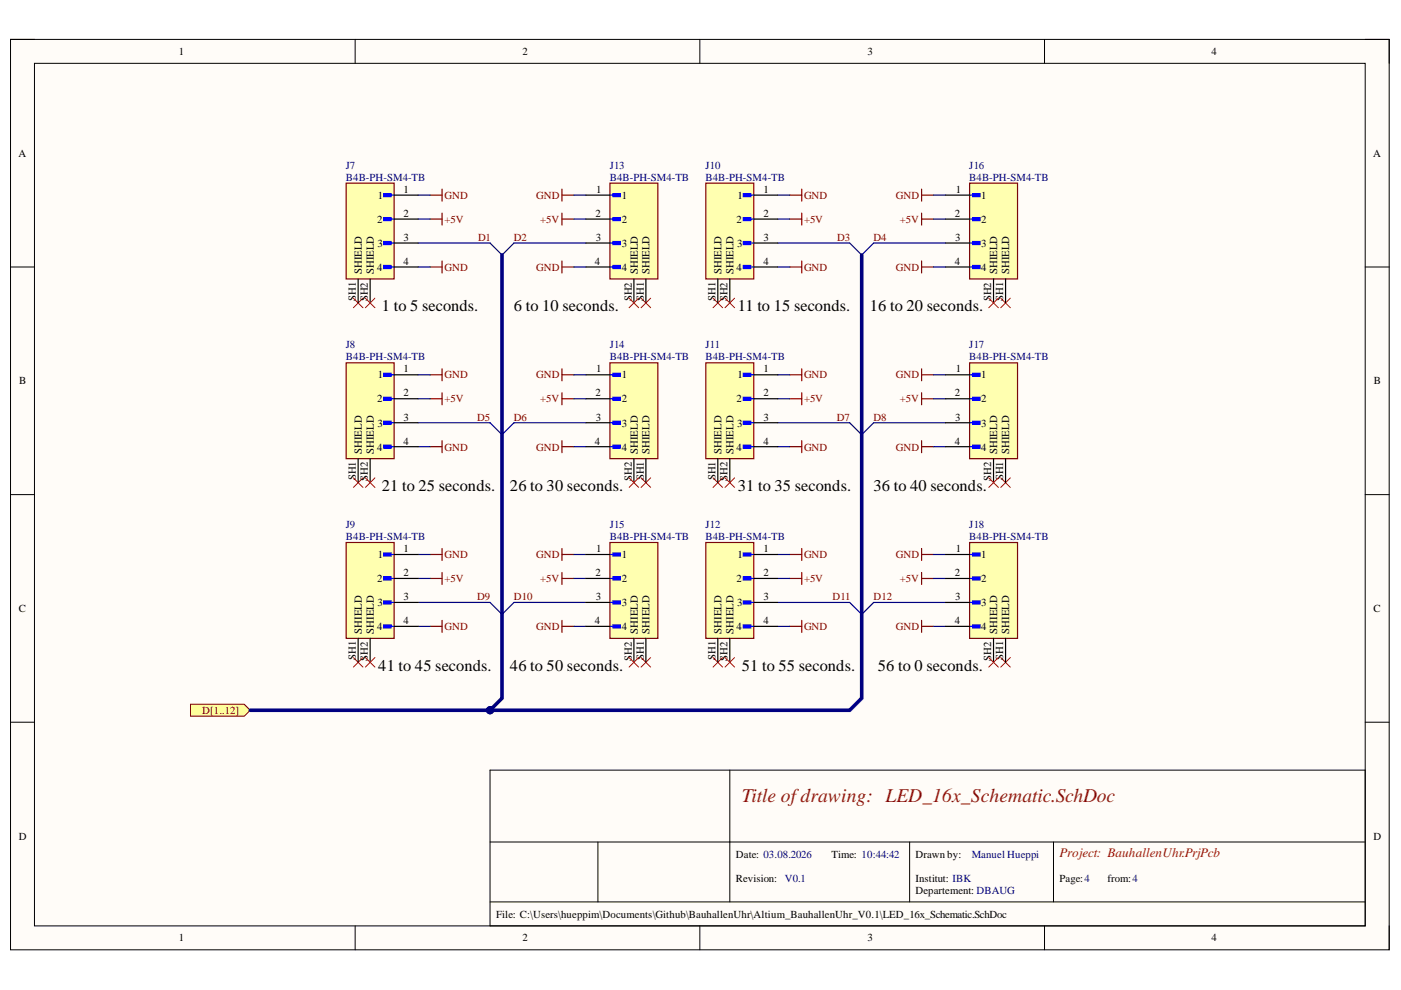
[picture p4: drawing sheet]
<svg xmlns="http://www.w3.org/2000/svg" width="297mm" height="210mm" viewBox="0 0 297 210" stroke-linecap="round" stroke-linejoin="round" font-family="sans-serif">
<path d="M2.2 8.4h292.3v193h-292.3z" fill-rule="evenodd" fill="#fffcf8"/>
<path d="M2.2 8.4h292.3v193h-292.3z" fill="none" stroke="#000" stroke-width=".21"/>
<path d="M7.3 13.4h282.1v182.9h-282.1z" fill-rule="evenodd" fill="#fffcf8"/>
<g fill="none" stroke="#000" stroke-width=".21">
<path d="M2.2 8.3h5.1M7.3 13.4h282.1v182.9h-282.1zM75.3 8.3v5.1M148.4 8.3v5.1M221.5 8.4v5M289.4 8.4h5.1v5M2.2 56.6h5.1M289.4 56.6h5.1M2.2 104.9h5.1M289.4 104.9h5.1M2.2 153.1h5.1M289.4 153.1h5.1"/>
<path d="M103.9 163.3h185.5v33h-185.5zM103.9 178.5h185.5M126.8 178.5v12.7M154.7 163.3v27.9M192.9 178.5v12.7M223.4 178.5v12.7M75.3 196.3v5.1M103.9 191.2h185.5M148.4 196.3v5.1M221.5 196.3v5.1M294.5 196.3v5.1"/>
</g>
<path d="M91.2 41.4h2.5M91.2 46.4h2.5M91.2 56.6h2.5M93.7 40.1v2.5M93.7 45.2v2.5M93.7 55.3v2.6" fill="none" stroke="#800000" stroke-width=".25"/>
<path d="M40.4 149.3h11.4l1.3 1.3-1.3 1.3h-11.4z" fill-rule="evenodd" fill="#ffff80"/>
<path d="M40.4 149.3h11.4l1.3 1.3-1.3 1.3h-11.4z" fill="none" stroke="#800000" stroke-width=".21"/>
<g fill="none" stroke="#800000" stroke-width=".25">
<path d="M119.1 40.1v2.5M119.1 45.2v2.5M119.1 55.3v2.6M119.1 41.4h2.6M119.1 46.4h2.6M119.1 56.6h2.6M167.4 41.4h2.6M167.4 46.4h2.6M167.4 56.6h2.6M170 40.1v2.5M170 45.2v2.5M170 55.3v2.6"/>
<path d="M195.4 41.4h2.5M195.4 46.5h2.5M195.4 56.6h2.5M195.4 40.1v2.5M195.4 45.2v2.5M195.4 55.3v2.6M91.2 79.5h2.5M93.7 78.2v2.5M119.1 78.2v2.5M119.1 79.5h2.6M167.4 79.5h2.6M170 78.2v2.5"/>
<path d="M195.4 78.2v2.5M195.4 79.5h2.5M91.2 84.5h2.5M91.2 94.7h2.5M93.7 83.3v2.5M93.7 93.4v2.6M119.1 83.3v2.5M119.1 93.4v2.6M119.1 84.5h2.6M119.1 94.7h2.6M167.4 84.5h2.6M167.4 94.7h2.6"/>
<path d="M170 83.3v2.5M170 93.4v2.6M195.4 83.3v2.5M195.4 93.4v2.6M195.4 84.6h2.5M195.4 94.7h2.5M91.2 117.6h2.5M93.7 116.3v2.5M119.1 116.3v2.5M119.1 117.6h2.6M167.4 117.6h2.6M170 116.3v2.5"/>
<path d="M195.4 116.3v2.5M195.4 117.6h2.5M91.2 122.6h2.5M91.2 132.8h2.5M93.7 121.4v2.5M93.7 131.5v2.6M119.1 121.4v2.5M119.1 131.5v2.6M119.1 122.6h2.6M119.1 132.8h2.6M167.4 122.6h2.6M167.4 132.8h2.6"/>
<path d="M170 121.4v2.5M170 131.5v2.6M195.4 121.4v2.5M195.4 131.5v2.6M195.4 122.7h2.5M195.4 132.8h2.5"/>
</g>
<g fill="none" stroke="#000080" stroke-width=".25">
<path d="M88.6 51.5h15.3l2.5 2.6 2.6-2.6h15.2M88.6 41.4h2.6M88.6 46.4h2.6M88.6 56.6h2.6M121.7 41.4h2.5M121.7 46.4h2.5M121.7 56.6h2.5M164.9 51.5h15.2l2.6 2.6 2.5-2.6h15.3M164.9 41.4h2.5M164.9 46.4h2.5M164.9 56.6h2.5M197.9 41.4h2.6"/>
<path d="M197.9 46.5h2.6M197.9 56.6h2.6M88.6 79.5h2.6M121.7 79.5h2.5M164.9 79.5h2.5M197.9 79.5h2.6M88.6 89.6h15.3l2.5 2.6 2.6-2.6h15.2M88.6 84.5h2.6M88.6 94.7h2.6M121.7 84.5h2.5M121.7 94.7h2.5M164.9 89.6h15.2l2.6 2.6 2.5-2.6h15.3"/>
<path d="M164.9 84.5h2.5M164.9 94.7h2.5M197.9 84.6h2.6M197.9 94.7h2.6M88.6 117.6h2.6M121.7 117.6h2.5M164.9 117.6h2.5M197.9 117.6h2.6M88.6 127.7h15.3l2.5 2.6 2.6-2.6h15.2M88.6 122.6h2.6M88.6 132.8h2.6M121.7 122.6h2.5"/>
<path d="M121.7 132.8h2.5M164.9 127.7h15.2l2.6 2.6 2.5-2.6h15.3M164.9 122.6h2.5M164.9 132.8h2.5M197.9 122.7h2.6M197.9 132.8h2.6"/>
</g>
<path d="M182.7 54.1v93.9l-2.6 2.6h-127" fill="none" stroke="#000080" stroke-width=".76"/>
<circle cx="103.9" cy="150.6" r=".76" fill="#000080"/>
<circle cx="103.9" cy="150.6" r=".76" fill="none" stroke="#000080" stroke-width=".21"/>
<path d="M106.4 54.1v93.9l-2.5 2.6" fill="none" stroke="#000080" stroke-width=".76"/>
<circle cx="103.9" cy="150.6" r=".76" fill="#000080"/>
<circle cx="103.9" cy="150.6" r=".76" fill="none" stroke="#000080" stroke-width=".21"/>
<path d="M74.9 63.2l2.1 2M77 63.2l-2.1 2M135.9 63.2l2.1 2M138 63.2l-2.1 2" fill="none" stroke="#f00" stroke-width=".21"/>
<path d="M73.4 38.8h10.2v20.3h-10.2z" fill-rule="evenodd" fill="#ffffb0"/>
<path d="M73.4 38.8h10.2v20.3h-10.2z" fill="none" stroke="#800000" stroke-width=".25"/>
<path d="M81.3 41.1h1.6v.6h-1.6z" fill-rule="evenodd" fill="#00f"/>
<path d="M81.3 41.1h1.6v.6h-1.6z" fill="none" stroke="#00f" stroke-width=".25"/>
<path d="M81.3 46.1h1.6v.7h-1.6z" fill-rule="evenodd" fill="#00f"/>
<path d="M81.3 46.1h1.6v.7h-1.6z" fill="none" stroke="#00f" stroke-width=".25"/>
<path d="M81.3 51.2h1.6v.6h-1.6z" fill-rule="evenodd" fill="#00f"/>
<path d="M81.3 51.2h1.6v.6h-1.6z" fill="none" stroke="#00f" stroke-width=".25"/>
<path d="M81.3 56.3h1.6v.6h-1.6z" fill-rule="evenodd" fill="#00f"/>
<path d="M81.3 56.3h1.6v.6h-1.6zM81.7 46.4h1.9M81.7 51.5h1.9M81.7 56.6h1.9M81.7 41.4h1.9" fill="none" stroke="#00f" stroke-width=".25"/>
<path d="M75.9 59.1v5.1M78.5 59.1v5.1M83.6 41.4h5M83.6 46.4h5M83.6 51.5h5M83.6 56.6h5" fill="none" stroke="#000" stroke-width=".25"/>
<path d="M129.3 38.8h10.2v20.3h-10.2z" fill-rule="evenodd" fill="#ffffb0"/>
<path d="M129.3 38.8h10.2v20.3h-10.2z" fill="none" stroke="#800000" stroke-width=".25"/>
<path d="M130 41.1h1.5v.6h-1.5z" fill-rule="evenodd" fill="#00f"/>
<path d="M130 41.1h1.5v.6h-1.5z" fill="none" stroke="#00f" stroke-width=".25"/>
<path d="M130 46.1h1.5v.7h-1.5z" fill-rule="evenodd" fill="#00f"/>
<path d="M130 46.1h1.5v.7h-1.5z" fill="none" stroke="#00f" stroke-width=".25"/>
<path d="M130 51.2h1.5v.6h-1.5z" fill-rule="evenodd" fill="#00f"/>
<path d="M130 51.2h1.5v.6h-1.5z" fill="none" stroke="#00f" stroke-width=".25"/>
<path d="M130 56.3h1.5v.6h-1.5z" fill-rule="evenodd" fill="#00f"/>
<path d="M129.3 46.4h1.9M129.3 51.5h1.9M129.3 56.6h1.9M129.3 41.4h1.9M130 56.3h1.5v.6h-1.5z" fill="none" stroke="#00f" stroke-width=".25"/>
<path d="M124.2 41.4h5.1M124.2 46.4h5.1M124.2 51.5h5.1M124.2 56.6h5.1M134.4 59.1v5.1M136.9 59.1v5.1" fill="none" stroke="#000" stroke-width=".25"/>
<path d="M77.5 63.2l2 2M79.5 63.2l-2 2M133.4 63.2l2 2M135.4 63.2l-2 2M151.2 63.2l2 2M153.2 63.2l-2 2M212.2 63.2l2 2M214.2 63.2l-2 2" fill="none" stroke="#f00" stroke-width=".21"/>
<path d="M149.6 38.8h10.2v20.3h-10.2z" fill-rule="evenodd" fill="#ffffb0"/>
<path d="M149.6 38.8h10.2v20.3h-10.2z" fill="none" stroke="#800000" stroke-width=".25"/>
<path d="M157.6 41.1h1.6v.6h-1.6z" fill-rule="evenodd" fill="#00f"/>
<path d="M157.6 41.1h1.6v.6h-1.6z" fill="none" stroke="#00f" stroke-width=".25"/>
<path d="M157.6 46.1h1.6v.7h-1.6z" fill-rule="evenodd" fill="#00f"/>
<path d="M157.6 46.1h1.6v.7h-1.6z" fill="none" stroke="#00f" stroke-width=".25"/>
<path d="M157.6 51.2h1.6v.6h-1.6z" fill-rule="evenodd" fill="#00f"/>
<path d="M157.6 51.2h1.6v.6h-1.6z" fill="none" stroke="#00f" stroke-width=".25"/>
<path d="M157.6 56.3h1.6v.6h-1.6z" fill-rule="evenodd" fill="#00f"/>
<path d="M157.6 56.3h1.6v.6h-1.6zM157.9 46.4h1.9M157.9 51.5h1.9M157.9 56.6h1.9M157.9 41.4h1.9" fill="none" stroke="#00f" stroke-width=".25"/>
<path d="M152.2 59.1v5.1M154.7 59.1v5.1M159.8 41.4h5.1M159.8 46.4h5.1M159.8 51.5h5.1M159.8 56.6h5.1" fill="none" stroke="#000" stroke-width=".25"/>
<path d="M205.6 38.8h10.1v20.3h-10.1z" fill-rule="evenodd" fill="#ffffb0"/>
<path d="M205.6 38.8h10.1v20.3h-10.1z" fill="none" stroke="#800000" stroke-width=".25"/>
<path d="M206.2 41.1h1.6v.6h-1.6z" fill-rule="evenodd" fill="#00f"/>
<path d="M206.2 41.1h1.6v.6h-1.6z" fill="none" stroke="#00f" stroke-width=".25"/>
<path d="M206.2 46.1h1.6v.7h-1.6z" fill-rule="evenodd" fill="#00f"/>
<path d="M206.2 46.1h1.6v.7h-1.6z" fill="none" stroke="#00f" stroke-width=".25"/>
<path d="M206.2 51.2h1.6v.6h-1.6z" fill-rule="evenodd" fill="#00f"/>
<path d="M206.2 51.2h1.6v.6h-1.6z" fill="none" stroke="#00f" stroke-width=".25"/>
<path d="M206.2 56.3h1.6v.6h-1.6z" fill-rule="evenodd" fill="#00f"/>
<path d="M205.6 46.5h1.9M205.6 51.5h1.9M205.6 56.6h1.9M205.6 41.4h1.9M206.2 56.3h1.6v.6h-1.6z" fill="none" stroke="#00f" stroke-width=".25"/>
<path d="M200.5 41.4h5.1M200.5 46.5h5.1M200.5 51.5h5.1M200.5 56.6h5.1M210.6 59.1v5.1M213.2 59.1v5.1" fill="none" stroke="#000" stroke-width=".25"/>
<path d="M153.7 63.2l2.1 2M155.8 63.2l-2.1 2M209.6 63.2l2.1 2M211.7 63.2l-2.1 2M151.2 101.3l2 2M153.2 101.3l-2 2M212.2 101.3l2 2M214.2 101.3l-2 2" fill="none" stroke="#f00" stroke-width=".21"/>
<path d="M149.6 76.9h10.2v20.3h-10.2z" fill-rule="evenodd" fill="#ffffb0"/>
<path d="M149.6 76.9h10.2v20.3h-10.2z" fill="none" stroke="#800000" stroke-width=".25"/>
<path d="M157.6 79.2h1.6v.6h-1.6z" fill-rule="evenodd" fill="#00f"/>
<path d="M157.6 79.2h1.6v.6h-1.6z" fill="none" stroke="#00f" stroke-width=".25"/>
<path d="M157.6 84.2h1.6v.7h-1.6z" fill-rule="evenodd" fill="#00f"/>
<path d="M157.6 84.2h1.6v.7h-1.6z" fill="none" stroke="#00f" stroke-width=".25"/>
<path d="M157.6 89.3h1.6v.6h-1.6z" fill-rule="evenodd" fill="#00f"/>
<path d="M157.6 89.3h1.6v.6h-1.6z" fill="none" stroke="#00f" stroke-width=".25"/>
<path d="M157.6 94.4h1.6v.6h-1.6z" fill-rule="evenodd" fill="#00f"/>
<path d="M157.9 79.5h1.9M157.6 94.4h1.6v.6h-1.6zM157.9 84.5h1.9M157.9 89.6h1.9M157.9 94.7h1.9" fill="none" stroke="#00f" stroke-width=".25"/>
<path d="M159.8 79.5h5.1M152.2 97.2v5.1M154.7 97.2v5.1M159.8 84.5h5.1M159.8 89.6h5.1M159.8 94.7h5.1" fill="none" stroke="#000" stroke-width=".25"/>
<path d="M205.6 76.9h10.1v20.4h-10.1z" fill-rule="evenodd" fill="#ffffb0"/>
<path d="M205.6 76.9h10.1v20.4h-10.1z" fill="none" stroke="#800000" stroke-width=".25"/>
<path d="M206.2 79.2h1.6v.6h-1.6z" fill-rule="evenodd" fill="#00f"/>
<path d="M206.2 79.2h1.6v.6h-1.6z" fill="none" stroke="#00f" stroke-width=".25"/>
<path d="M206.2 84.2h1.6v.7h-1.6z" fill-rule="evenodd" fill="#00f"/>
<path d="M206.2 84.2h1.6v.7h-1.6z" fill="none" stroke="#00f" stroke-width=".25"/>
<path d="M206.2 89.3h1.6v.7h-1.6z" fill-rule="evenodd" fill="#00f"/>
<path d="M206.2 89.3h1.6v.7h-1.6z" fill="none" stroke="#00f" stroke-width=".25"/>
<path d="M206.2 94.4h1.6v.6h-1.6z" fill-rule="evenodd" fill="#00f"/>
<path d="M205.6 79.5h1.9M205.6 84.6h1.9M205.6 89.6h1.9M205.6 94.7h1.9M206.2 94.4h1.6v.6h-1.6z" fill="none" stroke="#00f" stroke-width=".25"/>
<path d="M200.5 79.5h5.1M200.5 84.6h5.1M200.5 89.6h5.1M200.5 94.7h5.1M210.6 97.3v5M213.2 97.3v5" fill="none" stroke="#000" stroke-width=".25"/>
<path d="M74.9 101.3l2.1 2M77 101.3l-2.1 2M135.9 101.3l2.1 2M138 101.3l-2.1 2M153.7 101.3l2.1 2M155.8 101.3l-2.1 2M209.6 101.3l2.1 2M211.7 101.3l-2.1 2" fill="none" stroke="#f00" stroke-width=".21"/>
<path d="M73.4 76.9h10.2v20.3h-10.2z" fill-rule="evenodd" fill="#ffffb0"/>
<path d="M73.4 76.9h10.2v20.3h-10.2z" fill="none" stroke="#800000" stroke-width=".25"/>
<path d="M81.3 79.2h1.6v.6h-1.6z" fill-rule="evenodd" fill="#00f"/>
<path d="M81.3 79.2h1.6v.6h-1.6z" fill="none" stroke="#00f" stroke-width=".25"/>
<path d="M81.3 84.2h1.6v.7h-1.6z" fill-rule="evenodd" fill="#00f"/>
<path d="M81.3 84.2h1.6v.7h-1.6z" fill="none" stroke="#00f" stroke-width=".25"/>
<path d="M81.3 89.3h1.6v.6h-1.6z" fill-rule="evenodd" fill="#00f"/>
<path d="M81.3 89.3h1.6v.6h-1.6z" fill="none" stroke="#00f" stroke-width=".25"/>
<path d="M81.3 94.4h1.6v.6h-1.6z" fill-rule="evenodd" fill="#00f"/>
<path d="M81.7 79.5h1.9M81.3 94.4h1.6v.6h-1.6zM81.7 84.5h1.9M81.7 89.6h1.9M81.7 94.7h1.9" fill="none" stroke="#00f" stroke-width=".25"/>
<path d="M83.6 79.5h5M75.9 97.2v5.1M78.5 97.2v5.1M83.6 84.5h5M83.6 89.6h5M83.6 94.7h5" fill="none" stroke="#000" stroke-width=".25"/>
<path d="M129.3 76.9h10.2v20.3h-10.2z" fill-rule="evenodd" fill="#ffffb0"/>
<path d="M129.3 76.9h10.2v20.3h-10.2z" fill="none" stroke="#800000" stroke-width=".25"/>
<path d="M130 79.2h1.5v.6h-1.5z" fill-rule="evenodd" fill="#00f"/>
<path d="M130 79.2h1.5v.6h-1.5z" fill="none" stroke="#00f" stroke-width=".25"/>
<path d="M130 84.2h1.5v.7h-1.5z" fill-rule="evenodd" fill="#00f"/>
<path d="M130 84.2h1.5v.7h-1.5z" fill="none" stroke="#00f" stroke-width=".25"/>
<path d="M130 89.3h1.5v.6h-1.5z" fill-rule="evenodd" fill="#00f"/>
<path d="M130 89.3h1.5v.6h-1.5z" fill="none" stroke="#00f" stroke-width=".25"/>
<path d="M130 94.4h1.5v.6h-1.5z" fill-rule="evenodd" fill="#00f"/>
<path d="M129.3 79.5h1.9M129.3 84.5h1.9M129.3 89.6h1.9M129.3 94.7h1.9M130 94.4h1.5v.6h-1.5z" fill="none" stroke="#00f" stroke-width=".25"/>
<path d="M124.2 79.5h5.1M124.2 84.5h5.1M124.2 89.6h5.1M124.2 94.7h5.1M134.4 97.2v5.1M136.9 97.2v5.1" fill="none" stroke="#000" stroke-width=".25"/>
<path d="M77.5 101.3l2 2M79.5 101.3l-2 2M133.4 101.3l2 2M135.4 101.3l-2 2M74.9 139.4l2.1 2M77 139.4l-2.1 2M135.9 139.4l2.1 2M138 139.4l-2.1 2" fill="none" stroke="#f00" stroke-width=".21"/>
<path d="M73.4 115h10.2v20.3h-10.2z" fill-rule="evenodd" fill="#ffffb0"/>
<path d="M73.4 115h10.2v20.3h-10.2z" fill="none" stroke="#800000" stroke-width=".25"/>
<path d="M81.3 117.2h1.6v.7h-1.6z" fill-rule="evenodd" fill="#00f"/>
<path d="M81.3 117.2h1.6v.7h-1.6z" fill="none" stroke="#00f" stroke-width=".25"/>
<path d="M81.3 122.3h1.6v.7h-1.6z" fill-rule="evenodd" fill="#00f"/>
<path d="M81.3 122.3h1.6v.7h-1.6z" fill="none" stroke="#00f" stroke-width=".25"/>
<path d="M81.3 127.4h1.6v.6h-1.6z" fill-rule="evenodd" fill="#00f"/>
<path d="M81.3 127.4h1.6v.6h-1.6z" fill="none" stroke="#00f" stroke-width=".25"/>
<path d="M81.3 132.5h1.6v.6h-1.6z" fill-rule="evenodd" fill="#00f"/>
<path d="M81.7 117.6h1.9M81.3 132.5h1.6v.6h-1.6zM81.7 122.6h1.9M81.7 127.7h1.9M81.7 132.8h1.9" fill="none" stroke="#00f" stroke-width=".25"/>
<path d="M83.6 117.6h5M75.9 135.3v5.1M78.5 135.3v5.1M83.6 122.6h5M83.6 127.7h5M83.6 132.8h5" fill="none" stroke="#000" stroke-width=".25"/>
<path d="M129.3 115h10.2v20.3h-10.2z" fill-rule="evenodd" fill="#ffffb0"/>
<path d="M129.3 115h10.2v20.3h-10.2z" fill="none" stroke="#800000" stroke-width=".25"/>
<path d="M130 117.2h1.5v.7h-1.5z" fill-rule="evenodd" fill="#00f"/>
<path d="M130 117.2h1.5v.7h-1.5z" fill="none" stroke="#00f" stroke-width=".25"/>
<path d="M130 122.3h1.5v.7h-1.5z" fill-rule="evenodd" fill="#00f"/>
<path d="M130 122.3h1.5v.7h-1.5z" fill="none" stroke="#00f" stroke-width=".25"/>
<path d="M130 127.4h1.5v.6h-1.5z" fill-rule="evenodd" fill="#00f"/>
<path d="M130 127.4h1.5v.6h-1.5z" fill="none" stroke="#00f" stroke-width=".25"/>
<path d="M130 132.5h1.5v.6h-1.5z" fill-rule="evenodd" fill="#00f"/>
<path d="M129.3 117.6h1.9M129.3 122.6h1.9M129.3 127.7h1.9M129.3 132.8h1.9M130 132.5h1.5v.6h-1.5z" fill="none" stroke="#00f" stroke-width=".25"/>
<path d="M124.2 117.6h5.1M124.2 122.6h5.1M124.2 127.7h5.1M124.2 132.8h5.1M134.4 135.3v5.1M136.9 135.3v5.1" fill="none" stroke="#000" stroke-width=".25"/>
<path d="M77.5 139.4l2 2M79.5 139.4l-2 2M133.4 139.4l2 2M135.4 139.4l-2 2M151.2 139.4l2 2M153.2 139.4l-2 2M212.2 139.4l2 2M214.2 139.4l-2 2" fill="none" stroke="#f00" stroke-width=".21"/>
<path d="M149.6 115h10.2v20.3h-10.2z" fill-rule="evenodd" fill="#ffffb0"/>
<path d="M149.6 115h10.2v20.3h-10.2z" fill="none" stroke="#800000" stroke-width=".25"/>
<path d="M157.6 117.2h1.6v.7h-1.6z" fill-rule="evenodd" fill="#00f"/>
<path d="M157.6 117.2h1.6v.7h-1.6z" fill="none" stroke="#00f" stroke-width=".25"/>
<path d="M157.6 122.3h1.6v.7h-1.6z" fill-rule="evenodd" fill="#00f"/>
<path d="M157.6 122.3h1.6v.7h-1.6z" fill="none" stroke="#00f" stroke-width=".25"/>
<path d="M157.6 127.4h1.6v.6h-1.6z" fill-rule="evenodd" fill="#00f"/>
<path d="M157.6 127.4h1.6v.6h-1.6z" fill="none" stroke="#00f" stroke-width=".25"/>
<path d="M157.6 132.5h1.6v.6h-1.6z" fill-rule="evenodd" fill="#00f"/>
<path d="M157.9 117.6h1.9M157.6 132.5h1.6v.6h-1.6zM157.9 122.6h1.9M157.9 127.7h1.9M157.9 132.8h1.9" fill="none" stroke="#00f" stroke-width=".25"/>
<path d="M159.8 117.6h5.1M152.2 135.3v5.1M154.7 135.3v5.1M159.8 122.6h5.1M159.8 127.7h5.1M159.8 132.8h5.1" fill="none" stroke="#000" stroke-width=".25"/>
<path d="M205.6 115h10.1v20.4h-10.1z" fill-rule="evenodd" fill="#ffffb0"/>
<path d="M205.6 115h10.1v20.4h-10.1z" fill="none" stroke="#800000" stroke-width=".25"/>
<path d="M206.2 117.2h1.6v.7h-1.6z" fill-rule="evenodd" fill="#00f"/>
<path d="M206.2 117.2h1.6v.7h-1.6z" fill="none" stroke="#00f" stroke-width=".25"/>
<path d="M206.2 122.3h1.6v.7h-1.6z" fill-rule="evenodd" fill="#00f"/>
<path d="M206.2 122.3h1.6v.7h-1.6z" fill="none" stroke="#00f" stroke-width=".25"/>
<path d="M206.2 127.4h1.6v.7h-1.6z" fill-rule="evenodd" fill="#00f"/>
<path d="M206.2 127.4h1.6v.7h-1.6z" fill="none" stroke="#00f" stroke-width=".25"/>
<path d="M206.2 132.5h1.6v.6h-1.6z" fill-rule="evenodd" fill="#00f"/>
<path d="M205.6 117.6h1.9M205.6 122.7h1.9M205.6 127.7h1.9M205.6 132.8h1.9M206.2 132.5h1.6v.6h-1.6z" fill="none" stroke="#00f" stroke-width=".25"/>
<path d="M200.5 117.6h5.1M200.5 122.7h5.1M200.5 127.7h5.1M200.5 132.8h5.1M210.6 135.4v5M213.2 135.4v5" fill="none" stroke="#000" stroke-width=".25"/>
<path d="M153.7 139.4l2.1 2M155.8 139.4l-2.1 2M209.6 139.4l2.1 2M211.7 139.4l-2.1 2" fill="none" stroke="#f00" stroke-width=".21"/>
<text font-size="4.1" fill="#85200c" x="157.3" y="170">Title ofdrawing: LED_16x_Schematic.SchDoc</text>
<g font-size="3.5">
<text x="81" y="66">1 to 5 seconds.</text>
<text x="109" y="66">6 to 10 seconds.</text>
<text x="156.4" y="66">11 to 15 seconds.</text>
<text x="184.4" y="66">16 to 20 seconds.</text>
<text x="81" y="104.2">21 to 25 seconds.</text>
<text x="108.1" y="104.2">26 to 30 seconds.</text>
<text x="156.4" y="104.2">31 to 35 seconds.</text>
<text x="185.2" y="104.2">36 to 40 seconds.</text>
<text x="80.2" y="142.2">41 to 45 seconds.</text>
<text x="108.1" y="142.2">46 to 50 seconds.</text>
<text x="157.3" y="142.2">51 to 55 seconds.</text>
<text x="186.1" y="142.2">56 to 0 seconds.</text>
</g>
<text font-size="2.8" fill="#a61c00" x="224.6" y="181.8">Project: BauhallenUhr.PrjPcb</text>
<g font-size="2.3">
<text x="37.9" y="11.7">1</text>
<text x="110.7" y="11.7">2</text>
<text x="183.9" y="11.7">3</text>
<text x="256.9" y="11.7">4</text>
<text x="3.9" y="33.3">A</text>
<text x="291.1" y="33.3">A</text>
<text x="85.5" y="40.9">1</text>
<text x="126.4" y="40.9">1</text>
<text x="161.9" y="40.9">1</text>
<text x="202.6" y="40.9">1</text>
<text x="80" y="47.3">2</text>
<text x="80.1" y="42.2">1</text>
<text x="85.5" y="46">2</text>
<text x="126.2" y="46">2</text>
<text x="131.8" y="42.2">1</text>
<text x="131.8" y="47.3">2</text>
<text x="156.2" y="47.3">2</text>
<text x="156.4" y="42.2">1</text>
<text x="161.9" y="46">2</text>
<text x="202.5" y="46">2</text>
<text x="208" y="42.2">1</text>
<text x="208" y="47.3">2</text>
<text x="80" y="52.3">3</text>
<text x="85.5" y="51.1">3</text>
<text x="126.3" y="51.1">3</text>
<text x="131.8" y="52.3">3</text>
<text x="156.3" y="52.3">3</text>
<text x="161.9" y="51.1">3</text>
<text x="202.5" y="51.1">3</text>
<text x="208" y="52.3">3</text>
<text x="76.7" y="58.2" transform="rotate(-90 76.7 58.2)">SHIELD</text>
<text x="79.3" y="58.2" transform="rotate(-90 79.3 58.2)">SHIELD</text>
<text x="80" y="57.4">4</text>
<text x="85.5" y="56.1">4</text>
<text x="126.1" y="56.1">4</text>
<text x="131.8" y="57.4">4</text>
<text x="135.2" y="58.2" transform="rotate(-90 135.2 58.2)">SHIELD</text>
<text x="137.7" y="58.2" transform="rotate(-90 137.7 58.2)">SHIELD</text>
<text x="153" y="58.2" transform="rotate(-90 153 58.2)">SHIELD</text>
<text x="155.5" y="58.2" transform="rotate(-90 155.5 58.2)">SHIELD</text>
<text x="156.2" y="57.4">4</text>
<text x="161.9" y="56.1">4</text>
<text x="202.5" y="56.1">4</text>
<text x="208" y="57.4">4</text>
<text x="211.4" y="58.2" transform="rotate(-90 211.4 58.2)">SHIELD</text>
<text x="214" y="58.2" transform="rotate(-90 214 58.2)">SHIELD</text>
<text x="75.5" y="63.7" transform="rotate(-90 75.5 63.7)">SH1</text>
<text x="78" y="63.9" transform="rotate(-90 78 63.9)">SH2</text>
<text x="133.9" y="63.9" transform="rotate(-90 133.9 63.9)">SH2</text>
<text x="136.5" y="63.7" transform="rotate(-90 136.5 63.7)">SH1</text>
<text x="151.7" y="63.7" transform="rotate(-90 151.7 63.7)">SH1</text>
<text x="154.2" y="63.9" transform="rotate(-90 154.2 63.9)">SH2</text>
<text x="210.2" y="63.9" transform="rotate(-90 210.2 63.9)">SH2</text>
<text x="212.7" y="63.7" transform="rotate(-90 212.7 63.7)">SH1</text>
<text x="4.1" y="81.5">B</text>
<text x="80.1" y="80.2">1</text>
<text x="85.5" y="79">1</text>
<text x="126.4" y="79">1</text>
<text x="131.8" y="80.2">1</text>
<text x="156.4" y="80.2">1</text>
<text x="161.9" y="79">1</text>
<text x="202.6" y="79">1</text>
<text x="208" y="80.2">1</text>
<text x="291.3" y="81.5">B</text>
<text x="80" y="85.3">2</text>
<text x="85.5" y="84">2</text>
<text x="85.5" y="89.2">3</text>
<text x="126.2" y="84">2</text>
<text x="126.3" y="89.2">3</text>
<text x="131.8" y="85.3">2</text>
<text x="156.2" y="85.3">2</text>
<text x="161.9" y="84">2</text>
<text x="161.9" y="89.2">3</text>
<text x="202.5" y="84">2</text>
<text x="202.5" y="89.2">3</text>
<text x="208" y="85.3">2</text>
<text x="80" y="95.5">4</text>
<text x="80" y="90.5">3</text>
<text x="85.5" y="94.3">4</text>
<text x="126.1" y="94.3">4</text>
<text x="131.8" y="90.5">3</text>
<text x="131.8" y="95.5">4</text>
<text x="156.2" y="95.5">4</text>
<text x="156.3" y="90.5">3</text>
<text x="161.9" y="94.3">4</text>
<text x="202.5" y="94.3">4</text>
<text x="208" y="90.5">3</text>
<text x="208" y="95.5">4</text>
<text x="75.5" y="101.8" transform="rotate(-90 75.5 101.8)">SH1</text>
<text x="76.7" y="96.2" transform="rotate(-90 76.7 96.2)">SHIELD</text>
<text x="78" y="102" transform="rotate(-90 78 102)">SH2</text>
<text x="79.3" y="96.2" transform="rotate(-90 79.3 96.2)">SHIELD</text>
<text x="133.9" y="102" transform="rotate(-90 133.9 102)">SH2</text>
<text x="135.2" y="96.2" transform="rotate(-90 135.2 96.2)">SHIELD</text>
<text x="136.5" y="101.8" transform="rotate(-90 136.5 101.8)">SH1</text>
<text x="137.7" y="96.2" transform="rotate(-90 137.7 96.2)">SHIELD</text>
<text x="151.7" y="101.8" transform="rotate(-90 151.7 101.8)">SH1</text>
<text x="153" y="96.2" transform="rotate(-90 153 96.2)">SHIELD</text>
<text x="154.2" y="102" transform="rotate(-90 154.2 102)">SH2</text>
<text x="155.5" y="96.2" transform="rotate(-90 155.5 96.2)">SHIELD</text>
<text x="210.2" y="102" transform="rotate(-90 210.2 102)">SH2</text>
<text x="211.4" y="96.2" transform="rotate(-90 211.4 96.2)">SHIELD</text>
<text x="212.7" y="101.8" transform="rotate(-90 212.7 101.8)">SH1</text>
<text x="214" y="96.2" transform="rotate(-90 214 96.2)">SHIELD</text>
<text x="80.1" y="118.4">1</text>
<text x="85.5" y="117.1">1</text>
<text x="126.4" y="117.1">1</text>
<text x="131.8" y="118.4">1</text>
<text x="156.4" y="118.4">1</text>
<text x="161.9" y="117.1">1</text>
<text x="202.6" y="117.1">1</text>
<text x="208" y="118.4">1</text>
<text x="80" y="123.4">2</text>
<text x="85.5" y="122.2">2</text>
<text x="126.2" y="122.2">2</text>
<text x="131.8" y="123.4">2</text>
<text x="156.2" y="123.4">2</text>
<text x="161.9" y="122.2">2</text>
<text x="202.5" y="122.2">2</text>
<text x="208" y="123.4">2</text>
<text x="4" y="129.8">C</text>
<text x="80" y="128.5">3</text>
<text x="85.5" y="127.2">3</text>
<text x="126.3" y="127.2">3</text>
<text x="131.8" y="128.5">3</text>
<text x="156.3" y="128.5">3</text>
<text x="161.9" y="127.2">3</text>
<text x="202.5" y="127.2">3</text>
<text x="208" y="128.5">3</text>
<text x="291.2" y="129.8">C</text>
<text x="76.7" y="134.3" transform="rotate(-90 76.7 134.3)">SHIELD</text>
<text x="79.3" y="134.3" transform="rotate(-90 79.3 134.3)">SHIELD</text>
<text x="80" y="133.6">4</text>
<text x="85.5" y="132.3">4</text>
<text x="126.1" y="132.3">4</text>
<text x="131.8" y="133.6">4</text>
<text x="135.2" y="134.3" transform="rotate(-90 135.2 134.3)">SHIELD</text>
<text x="137.7" y="134.3" transform="rotate(-90 137.7 134.3)">SHIELD</text>
<text x="153" y="134.3" transform="rotate(-90 153 134.3)">SHIELD</text>
<text x="155.5" y="134.3" transform="rotate(-90 155.5 134.3)">SHIELD</text>
<text x="156.2" y="133.6">4</text>
<text x="161.9" y="132.3">4</text>
<text x="202.5" y="132.3">4</text>
<text x="208" y="133.6">4</text>
<text x="211.4" y="134.3" transform="rotate(-90 211.4 134.3)">SHIELD</text>
<text x="214" y="134.3" transform="rotate(-90 214 134.3)">SHIELD</text>
<text x="75.5" y="139.9" transform="rotate(-90 75.5 139.9)">SH1</text>
<text x="78" y="140.1" transform="rotate(-90 78 140.1)">SH2</text>
<text x="133.9" y="140.1" transform="rotate(-90 133.9 140.1)">SH2</text>
<text x="136.5" y="139.9" transform="rotate(-90 136.5 139.9)">SH1</text>
<text x="151.7" y="139.9" transform="rotate(-90 151.7 139.9)">SH1</text>
<text x="154.2" y="140.1" transform="rotate(-90 154.2 140.1)">SH2</text>
<text x="210.2" y="140.1" transform="rotate(-90 210.2 140.1)">SH2</text>
<text x="212.7" y="139.9" transform="rotate(-90 212.7 139.9)">SH1</text>
<text x="4" y="178">D</text>
<text x="291.2" y="178">D</text>
<text x="156" y="181.9">Date: 03.08.2026</text>
<text x="176.3" y="181.9">Time: 10:44:42</text>
<text x="194.1" y="181.9">Drawn by:</text>
<text x="156" y="186.9">Revision:</text>
<text x="194.1" y="186.9">Institut: IBK</text>
<text x="194.1" y="189.5">Departement: DBAUG</text>
<text x="224.6" y="186.9">Page:4</text>
<text x="234.8" y="186.9">from:4</text>
<text x="105.2" y="194.5">File: C:\Users\hueppim\Documents\Github\BauhallenUhr\Altium_BauhallenUhr_V0.1\LED_16x_Schematic.SchDoc</text>
<text x="37.9" y="199.6">1</text>
<text x="110.7" y="199.6">2</text>
<text x="183.9" y="199.6">3</text>
<text x="256.9" y="199.6">4</text>
</g>
<g font-size="2.3" fill="#000080">
<text x="73.4" y="35.8">J7</text>
<text x="129.3" y="35.8">J13</text>
<text x="149.6" y="35.8">J10</text>
<text x="205.5" y="35.8">J16</text>
<text x="73.4" y="38.4">B4B-PH-SM4-TB</text>
<text x="129.3" y="38.4">B4B-PH-SM4-TB</text>
<text x="149.6" y="38.4">B4B-PH-SM4-TB</text>
<text x="205.5" y="38.4">B4B-PH-SM4-TB</text>
<text x="73.4" y="73.9">J8</text>
<text x="73.4" y="76.4">B4B-PH-SM4-TB</text>
<text x="129.3" y="73.9">J14</text>
<text x="129.3" y="76.4">B4B-PH-SM4-TB</text>
<text x="149.6" y="73.9">J11</text>
<text x="149.6" y="76.4">B4B-PH-SM4-TB</text>
<text x="205.5" y="73.9">J17</text>
<text x="205.5" y="76.4">B4B-PH-SM4-TB</text>
<text x="73.4" y="112">J9</text>
<text x="129.3" y="112">J15</text>
<text x="149.6" y="112">J12</text>
<text x="205.5" y="112">J18</text>
<text x="73.4" y="114.6">B4B-PH-SM4-TB</text>
<text x="129.3" y="114.6">B4B-PH-SM4-TB</text>
<text x="149.6" y="114.6">B4B-PH-SM4-TB</text>
<text x="205.5" y="114.6">B4B-PH-SM4-TB</text>
<text x="206" y="181.9">Manuel Hueppi</text>
<text x="166.4" y="186.9">V0.1</text>
</g>
<g font-size="2.3" fill="#800000">
<text x="94.3" y="42.2">GND</text>
<text x="94.3" y="47.3">+5V</text>
<text x="113.7" y="42.2">GND</text>
<text x="114.6" y="47.3">+5V</text>
<text x="170.5" y="42.2">GND</text>
<text x="170.5" y="47.3">+5V</text>
<text x="189.9" y="42.2">GND</text>
<text x="190.8" y="47.3">+5V</text>
<text x="101.4" y="51.1">D1</text>
<text x="109" y="51.1">D2</text>
<text x="177.5" y="51.1">D3</text>
<text x="185.2" y="51.1">D4</text>
<text x="94.3" y="57.4">GND</text>
<text x="113.7" y="57.4">GND</text>
<text x="170.5" y="57.4">GND</text>
<text x="189.9" y="57.4">GND</text>
<text x="94.3" y="80.2">GND</text>
<text x="113.7" y="80.2">GND</text>
<text x="170.5" y="80.2">GND</text>
<text x="189.9" y="80.2">GND</text>
<text x="94.3" y="85.3">+5V</text>
<text x="101.2" y="89.2">D5</text>
<text x="109" y="89.2">D6</text>
<text x="114.6" y="85.3">+5V</text>
<text x="170.5" y="85.3">+5V</text>
<text x="177.4" y="89.2">D7</text>
<text x="185.2" y="89.2">D8</text>
<text x="190.8" y="85.3">+5V</text>
<text x="94.3" y="95.5">GND</text>
<text x="113.7" y="95.5">GND</text>
<text x="170.5" y="95.5">GND</text>
<text x="189.9" y="95.5">GND</text>
<text x="94.3" y="118.4">GND</text>
<text x="113.7" y="118.4">GND</text>
<text x="170.5" y="118.4">GND</text>
<text x="189.9" y="118.4">GND</text>
<text x="94.3" y="123.4">+5V</text>
<text x="114.6" y="123.4">+5V</text>
<text x="170.5" y="123.4">+5V</text>
<text x="190.8" y="123.4">+5V</text>
<text x="101.2" y="127.2">D9</text>
<text x="109" y="127.2">D10</text>
<text x="176.5" y="127.2">D11</text>
<text x="185.2" y="127.2">D12</text>
<text x="94.3" y="133.6">GND</text>
<text x="113.7" y="133.6">GND</text>
<text x="170.5" y="133.6">GND</text>
<text x="189.9" y="133.6">GND</text>
<text x="42.9" y="151.4">D[1..12]</text>
</g>
</svg>
